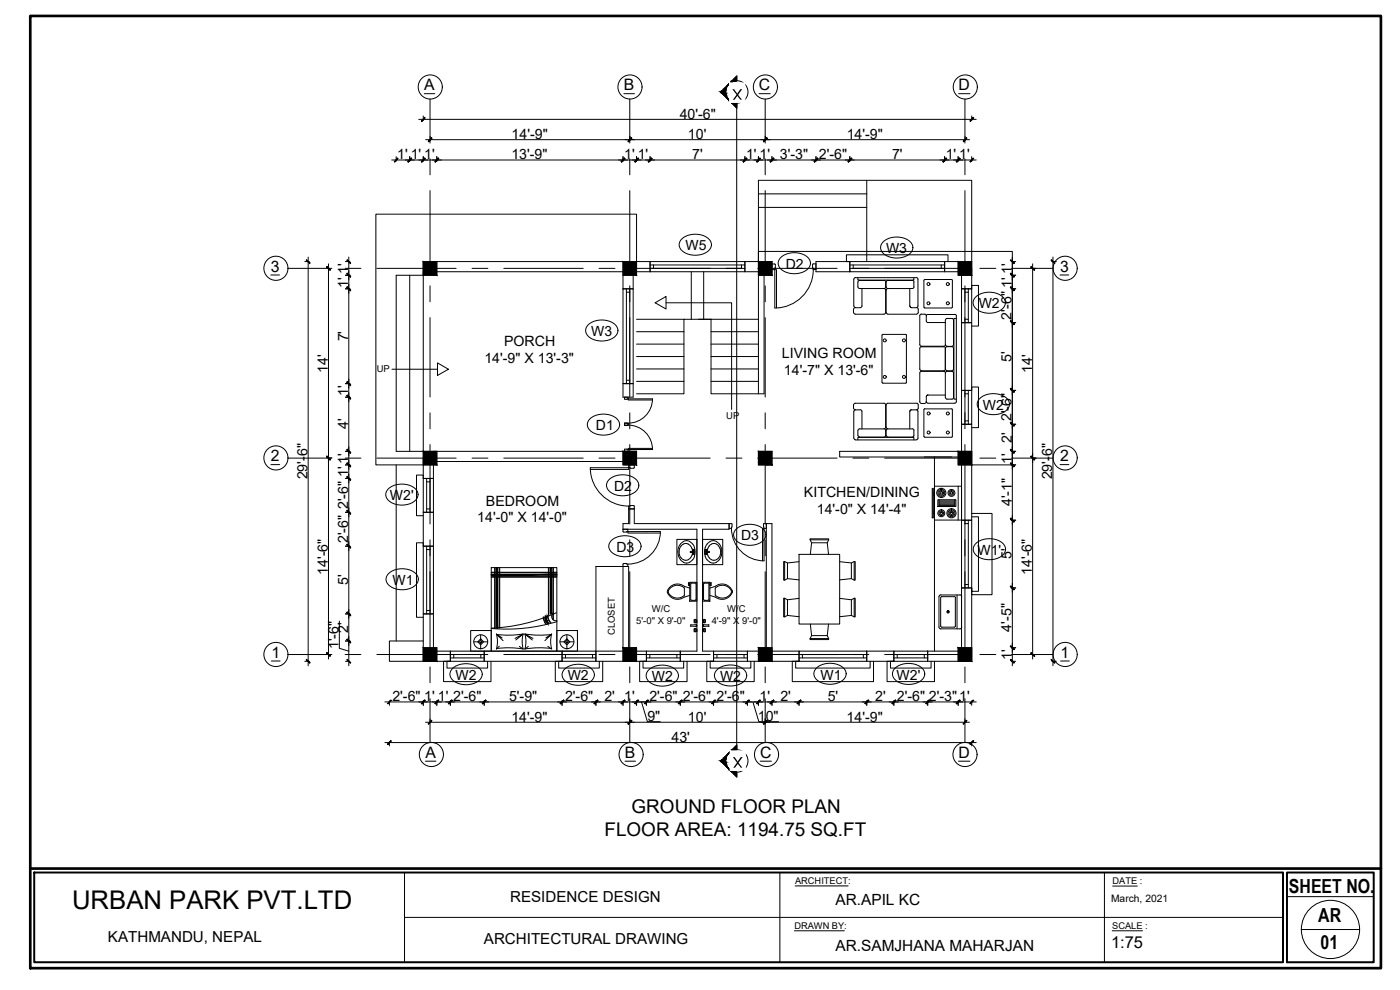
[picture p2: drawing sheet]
<svg xmlns="http://www.w3.org/2000/svg" width="420mm" height="297mm" viewBox="0 0 420 297" stroke-linecap="round" stroke-linejoin="round" font-family="sans-serif">
<!-- layer: window -->
<g fill="none" stroke="#000" stroke-width=".3">
<path d="M191 78.5v-14.2h-78.2v75.2h14.2M195.1 78.5h28.4v3h-28.4zM195.1 79.5h28.4M196.1 79.5v1M222.5 79.5v1M227.6 78.5v-3.1h76.2v64.1h-12.2M255 78.5h28.5v3h-28.5zM255 78.5h-1v-2h30.5v2M255 79.5h28.5M256.1 79.5v1M282.5 79.5v1M187 86.7h3v28.4h-3z"/>
<path d="M188 87.7h1M188 86.7v28.4M189 86.7v28.4M195.1 80.5h28.4M255 80.5h28.5M288.6 86.7h3v10.1h-3zM289.6 87.7h1M289.6 86.7v10.1M289.6 95.8h1M290.6 86.7v10.1M291.6 86.7v-1.1h2.1v12.2h-2.1M188 114.1h1"/>
<path d="M288.6 117.1h3v10.2h-3zM289.6 117.1v10.2M289.6 118.2h1M290.6 117.1v10.2M291.6 117.1v-1h2.1v12.2h-2.1M118.9 139.5v52.8M289.6 126.3h1M127 143.6v-1.1h-2v12.2h2M127 143.6h3.1v10.1h-3.1zM128 143.6v10.1M128 144.6h1.1M128 152.7h1.1"/>
<path d="M129.1 143.6v10.1M288.6 156.1h3v20.3h-3zM289.6 156.1v20.3M289.6 157.1h1M290.6 156.1v20.3M291.6 154.1h6.1v24.3h-6.1v-2v1h2.1v-22.3h-2.1M127 163.9h3.1v20.3h-3.1zM127 163.9v-1h-2v22.3h2M128 164.9h1.1M128 163.9v20.3M129.1 163.9v20.3M289.6 175.4h1"/>
<path d="M128 183.2h1.1M135.2 195.4h10.1v3h-10.1zM135.2 198.4h-1.1v2h12.2v-2M135.2 198.4h-2.1v6.1h14.2v-6.1M135.2 197.4h10.1M135.2 196.4h10.1M136.2 196.4v1M144.3 196.4v1M168.7 195.4h10.1v3h-10.1zM168.7 198.4h-1v2h12.2v-2M168.7 198.4h-2v6.1h14.2v-6.1M168.7 197.4h10.1"/>
<path d="M168.7 196.4h10.1M169.7 196.4v1M177.8 196.4v1M194 195.4h10.2v3h-10.2zM194 198.4h-1v2h12.2v-2M194 198.4h-2v6.1h14.2v-6.1M194 197.4h10.2M194 196.4h10.2M195 196.4v1M203.1 196.4v1M214.2 195.4h10.1v3h-10.1zM214.2 198.4h-1.1v2h12.2v-2"/>
<path d="M214.2 198.4h-2.1v6.1h14.2v-6.1M214.2 197.4h10.1M214.2 196.4h10.1M215.2 196.4v1M223.3 196.4v1M239.8 195.4h20.3v3h-20.3zM239.8 197.4h20.3M239.8 196.4h20.3M240.8 196.4v1M259.1 196.4v1M261.1 198.4v2h-22.3v-2h1h-2v6.1h24.4v-6.1M268.3 195.4h10.1v3h-10.1z"/>
<path d="M268.3 197.4h10.1M268.3 196.4h10.1M269.3 196.4v1M277.4 196.4v1M279.4 198.4v2h-12.2v-2h1.1h-2.1v6.1h14.2v-6.1"/>
</g>
<!-- layer: FUR -->
<g fill="none" stroke="#000" stroke-width=".3">
<path d="M256.1 92.8v1M256.2 93.7l.5 .5M256.2 83.8v8M256.3 91.8l.5 .5M256.3 83.8l.5-.5h18.2h.3l.2 .5M256.7 94.3h8.6M256.7 92.3l-.5 .5M256.7 92.3h1.5M257.5 83.3v.7h16.8v-.7M257.5 84.6v1.5M257.5 86.1l.5 .5M258 86.6h7.3l.5 .5"/>
<path d="M258 84.2h7.3M258 84.1l-.5 .5M258.7 86.6v5.2l-.5 .5M265.4 84.1l.4 .5v1.5M265.8 87.1v6.7M265.8 93.7l-.5 .5M265.8 86.1l-.4 .5M265.9 84.6v1.5M265.9 87.1v6.7M266 86.1l.5 .5M266 93.7l.5 .5M266.4 94.3h8.7"/>
<path d="M266.4 86.6h7.4M266.4 84.2h7.4M266.5 84.1l-.5 .5M266.5 86.6l-.5 .5M273 86.6v5.2M273.5 92.3l-.4-.5 .5 .5M273.5 92.3h1.5M273.8 84.1l.5 .5M274.3 84.6v1.5M274.3 86.1l-.5 .5M275.1 92.3l.4 .2 .1 1.3M275.5 83.8v8l-.5 .5"/>
<path d="M275.6 93.7l-.5 .5M276 94.7v8.7l.5 .5M276.5 94.3h1M276.5 94.2l-.5 .5M277.5 94.2l.5 .5M277.5 92.4h8.1M277.5 92.4l-.2-.2v-8.1l.2-.2h8.3v8.3l-.2 .2M278 96.3l.5 .5M278.5 96.8h5.2M278.5 94.4h8M278.5 94.3l-.5 .5v1.5M283.7 96.1v7.3"/>
<path d="M285.7 95.5h-1.5l-.5 .5M285.7 95.5l.5 .6v7.3l-.5 .5M286.6 94.3l.4 .5M287 95.5h-.7v24.3h.7M287 94.8v25.7M264.7 100.6v14.1M264.7 114.7l.3 .2M265 100.3h6.8l.3 .3M265 100.3l-.3 .3M272 100.6v14.3l-7 .1M276.5 111.4h6.8l.4 .5 .5-.5h1.5M276.5 103.9h6.8l.4-.5 .3 .4 1.7 .1"/>
<path d="M276.5 111.3h6.7M276.5 104.1h6.7M276.5 104l-.5 .5v6.2l.5 .5M276.5 111.4l-.5 .5v8.6l.5 .5M278 119v1.5l.5 .4M278 118.9l.5-.4-.5 .5M278.5 118.5h5.2M283.3 111.2l.4-.5 .5 .5M283.7 104.5v6.2M283.7 111.9v7.4M283.7 119.3l.5 .5h1.5M284.2 111.3h1.5"/>
<path d="M285.7 104h-1.5l-.5 .5-.4-.5M285.7 104l.5 .5v6.2l-.5 .5M285.7 111.4l.5 .5v7.4l-.5 .5M256.1 121.5v1M256.2 122.4l.5 .5M256.2 121.5l.5-.5h8.6l.5 .5v6.7l-.2 .4-7.6 .1M256.2 123.4v8.1M256.3 123.4l.4-.4 1.5-.1 .4 .3 .1 5.5M256.3 131.5l.5 .5h18.2l.5-.5M257.5 132v-.8h16.8v.8M257.5 129.2v1.4M257.5 130.6l.5 .5"/>
<path d="M258 131.1h7.3M258 128.7l-.5 .4M265.4 128.7l.4 .4v1.8l-.4 .2M265.9 121.5v6.7M265.9 129.2v1.4M266 130.6l.5 .5M266 121.5l.4-.5h8.7l.5 .5-.1 1.2-.4 .2M266 128.2l.5 .5M266.4 128.7h7.4M266.4 131.1h7.4M266.5 128.7l-.5 .4M273 123.4v5.3"/>
<path d="M273.5 122.9l-.4 .5 .2-.4 1.7-.1 .5 .5v8.1M273.8 128.7l.5 .4M274.3 129.2v1.4M274.3 130.6l-.5 .5M276.5 121.1h1M277.3 131v-8.1l.2-.3 8.3 .1v8.3M277.3 131l.2 .2h8.1l.2-.2M277.4 137.1h8.1M278 120.5l-.5 .5M278.5 121h8M280.4 137.1v58.3M287 120.5l-.4 .4"/>
<path d="M279.8 146.6h.3v8.8h-.3zM280.1 148.6h.3M280.1 147.9h.3M280.1 153.3h.3M280.1 154h.3M280.4 145.9h8.2v10.1h-8.2zM281.5 149.9h5.4v2.1h-5.4zM281.8 149.9v2.1M281.8 150.3h4.7M281.8 150.6h4.7M281.8 151h4.7M281.8 151.3h4.7"/>
<path d="M281.8 151.6h4.7M286.5 149.9v2.1M287.6 145.9v10.1M147.4 170.3h19.7v25.1h-19.7zM147.4 173.2h19.7M147.4 173h19.7M147.4 171.8h19.7M147.4 172.4h19.7M147.4 171.7h19.7M148.4 170.3v18.2M148.6 170.3v18.2M149.2 170.3v18.2"/>
<path d="M149.8 170.3v18.1M150 170.3v18.1M164.6 170.3v14.1M164.7 170.3v14.1M165.3 170.3v13.9M165.9 170.3v15.6M166.1 170.3v15.8M187 170h-8.2v25.4M235.5 168.5v5.6M235.5 179.5v5.6M236.3 168.9v4.7M236.3 180v4.7"/>
<path d="M239.8 168.5l-3.5 .4-1.1-.4v5.6l1.1-.5 3.5 .4M239.8 166.3h12.2v20.9h-12.2zM239.8 179.5l-3.5 .5-1.1-.5v5.6l1.1-.4 3.5 .3M243.1 162h5.6M243.2 166.3l.4-3.4-.5-1.2h5.6l-.4 1.2 .4 3.4M243.6 162.9h4.7M252 168.5l3.5 .4 1.2-.4v5.6l-1.2-.5-3.5 .4M252 179.5l3.5 .5 1.2-.5v5.6l-1.2-.4-3.5 .3M255.5 168.9v4.7M255.5 180v4.7M256.4 168.5v5.6M256.4 179.5v5.6"/>
<path d="M282.3 179.4l.1 8.6 .2 .2h3.8l.4-.4M282.3 179.3l.2-.3h3.9l.4 .3M286.7 179.4v8.4M287.2 178.5v10.2M288.1 178.5h-5.8l-.4 .2-.1 9.5 .5 .5h5.8M288.1 178.5l.5 .5M288.6 179v9.2M141.3 189.2h6.1v6.2h-6.1zM142.2 192.6h1.8M143.4 192.6l.9-.9 .8 .9-.8 .9zM144.3 190.5v1.8M144.3 192.9v1.8"/>
<path d="M144.6 192.6h1.7M149 190.2l.3 1.9-.3 2.6M149 190.4a27.4 27.4 0 0 0 8-.2l-.3 1.9 .3 2.6a27.5 27.5 0 0 0-8-.1M149.8 193.9l-.8 .8M150.7 191.4l-1.7-1.2 2 2M154.5 191.6l2.5-1.4-2.2 1.8M155.9 193.9l1.1 .8M158.6 193.9l-1.1 .8M160 191.6l-2.5-1.4 2.3 1.8M163 185.1l.2 .9 .6 1.2M163.1 185.1l.2 .9 .6 1.2M163.7 184.8l.2 1 .6 1.2"/>
<path d="M163.8 191.4l1.8-1.2-2.1 2M164.3 184.6l.3 1.5 .6 .8M164.4 193.9l1.1 .8M164.5 184.5l.2 1.5 .7 .8M165.6 190.4a27.7 27.7 0 0 1-8.1-.2l.3 1.9-.3 2.6a27.9 27.9 0 0 1 8.1-.1M165.6 190.2l-.3 1.9 .3 2.6M166.1 183.9a1.33 1.33 0 0 0-.4 1.6 1.33 1.33 0 0 0 1.4 .7M166.9 183.9a52 52 0 0 1-19.5 4.6M167.1 189.2h6.2v6.2h-6.2zM167.1 186.5a52 52 0 0 1-19.7 2.1M168 192.6h1.8M169.2 192.6l.9-.9 .9 .9-.9 .9z"/>
<path d="M170.1 190.5v1.8M170.1 192.9v1.8M170.4 192.6h1.8M243.1 191.6h5.6M243.2 187.2l.4 3.5-.5 1.2h5.6l-.4-1.2 .4-3.5M243.6 190.7h4.7M288.6 188.2l-.5 .5"/>
<circle cx="278.6" cy="91" r=".44"/>
<circle cx="278.6" cy="85.2" r=".44"/>
<circle cx="284.4" cy="91" r=".44"/>
<circle cx="284.4" cy="85.2" r=".44"/>
<circle cx="265.5" cy="102.1" r=".44"/>
<circle cx="265.5" cy="113.1" r=".44"/>
<circle cx="271.3" cy="102.1" r=".44"/>
<circle cx="271.3" cy="113.1" r=".44"/>
<circle cx="278.7" cy="124.1" r=".44"/>
<circle cx="278.7" cy="129.8" r=".44"/>
<circle cx="284.4" cy="124.1" r=".44"/>
<circle cx="284.4" cy="129.8" r=".44"/>
<circle cx="282.5" cy="147.9" r="1.38"/>
<circle cx="282.5" cy="154" r="1.04"/>
<circle cx="282.5" cy="147.9" r="1.04"/>
<circle cx="282.5" cy="147.9" r=".7"/>
<circle cx="282.5" cy="154" r=".7"/>
<circle cx="282.5" cy="147.9" r=".36"/>
<circle cx="282.5" cy="154" r=".36"/>
<circle cx="285.5" cy="154" r="1.38"/>
<circle cx="285.5" cy="154" r="1.04"/>
<circle cx="285.5" cy="147.9" r="1.04"/>
<circle cx="285.5" cy="147.9" r=".7"/>
<circle cx="285.5" cy="154" r=".7"/>
<circle cx="285.5" cy="147.9" r=".36"/>
<circle cx="285.5" cy="154" r=".36"/>
<circle cx="144.3" cy="192.6" r="2.1"/>
<circle cx="144.3" cy="192.6" r=".32"/>
<circle cx="170.1" cy="192.6" r="2.1"/>
<circle cx="170.1" cy="192.6" r=".32"/>
<circle cx="284.5" cy="183.6" r=".19"/>
<circle cx="284.5" cy="183.6" r=".36"/>
</g>
<g fill="#000" stroke="#000" stroke-width=".3">
<path d="M147.4 172.3v.3l19.7-.3zM147.4 172.6l19.7-.3v.3z"/>
<path d="M149 170.3v18.2h.3zM149 170.3h.3v18.2z"/>
<path d="M163.6 184.9h.3l-.3 .8zM163.9 184.9l-.3 .8 .3-.1zM163.6 185.7l.3-.1v.9zM163.9 185.6v.9l.3-.2zM163.9 186.5l.3-.2 .2 .9zM164.2 186.3l.2 .9 .2-.3z"/>
<path d="M165.2 170.3v13.9h.3zM165.2 170.3h.3v13.9z"/>
</g>
<!-- layer: walls -->
<g fill="none" stroke="#000" stroke-width=".3">
<path d="M231.7 78.5h-8.2v3h8.2M244.9 78.5h10.1v3h-10.1zM288.6 78.5h-5.1v3h5.1v5.2h3v-6.2M130.1 81.5v1.1M131.1 81.5h64v-3h-68.1v4.1M187 82.6v4.1h3v-4.1M227.6 82.6v35.6h1.7v-35.6M288.6 96.8h3v20.3h-3zM187 115.1h3v4.1h-3zM127 137.5v6.1h3.1v-6.1M130.1 135.4h60.9M130.1 138.5h60.9"/>
<path d="M230 139.5h.1M230 139.5h1.7M287.6 135.4h-35.6v1.7h35.6M288.6 127.3h3v28.8h-3zM127 153.7h3.1v10.2h-3.1zM188.7 152.7h1.7v4.4h28.4v1.7h-8v36.6h3.4v3h-10v-3h5v-36.6h-22.2v-1.7h1.7zM130.1 195.4v-11.2h-3.1v14.2M131.1 195.4h4.1v3h-5.1M145.3 195.4h23.4v3h-23.4zM178.8 195.4h15.2v3h-15.2zM187 194.4v-24.4h1.7v24.4M227.6 195.4h-3.3v3h15.5v-3h-8.1"/>
<path d="M230 194.4v-37.3h1.7v41.3M260.1 195.4h8.2v3h-8.2zM287.6 195.4h-9.2v3h10.2M288.6 195.4v-19h3v22"/>
</g>
<!-- layer: Attic Furniture+Man -->
<g fill="none" stroke="#000" stroke-width=".3">
<path d="M123 82.6v52.8M127 81.5v53.9h-8.1v-52.8h8.1M191 95.8h14.3M191 99.5h14.3M207.5 81.5v14.3M209.7 95.8h17.9M211.2 81.5v14.3M213.4 99.5h14.2M191 118.2h14.3v-22.4h8.1v22.4h14.2M191 103.3h14.3M191 107h14.3M191 110.7h14.3"/>
<path d="M191 114.4h14.3M213.4 103.3h14.2M213.4 107h14.2M213.4 110.7h14.2M213.4 114.4h14.2"/>
</g>
<!-- layer: furniture -->
<g fill="none" stroke="#000" stroke-width=".3">
<path d="M231.7 79.2l1 .2-.2 1.5h-.8zM243.9 79.3l1-.1v1.7h-.9zM232.5 80.9h.5v11.5M244.1 80.9a11.5 11.5 0 0 1-11.6 11.5v-11.5M187.4 119.2h1.1v.5l-1 .1zM188.5 119.7h7.3a7.3 7.3 0 0 1-7.3 7.3M188.5 119.7v.3h7.3M187.4 127.6h1.1M187.4 127h1.1M187.4 127v.6M187.5 134.7l1 .2v.5h-1.1zM188.5 127v.6"/>
<path d="M188.5 134.9h7.3M188.5 127.6a7.3 7.3 0 0 1 7.3 7.3M188.7 139.5h1.7v.8l-.2 .2-1.5-.2zM195.8 134.5h-7.3v.4M187 158.8h1.4v.7l-1.3 .1zM188.4 159.5v.4h9.7M188.7 140.3h-11.5a11.5 11.5 0 0 0 11.5 11.5M188.7 151.8l1.5-.1 .2 1h-1.7zM188.7 140.3v.5h-11.5M198.1 159.5h-9.7M198.2 159.5a9.8 9.8 0 0 1-9.8 9.7M218.8 157.1l.9 .1-.2 1.3h-.7z"/>
<path d="M219.5 158.5a9.8 9.8 0 0 0 9.8 9.8v-9.8M229.1 157.2l.9-.1v1.4h-.7zM229.3 158.5h-.5v9.8M187.1 169.1l1.3 .1v.8h-1.4z"/>
</g>
<!-- layer: FIXTURES -->
<g fill="none" stroke="#000" stroke-width=".3">
<path d="M200.3 177.2a3.1 3.1 0 0 0 5.1 1.9M203.1 161.8h6.1v7.6h-6.1zM203.6 164.3a3.7 3.7 0 0 0 1.5 4.4M204 164.6a1.95 1.95 0 0 1 2.1-1.5 1.95 1.95 0 0 1 1.7 2v.3M204 164.6a2.3 2.3 0 0 0 .2 2.5 2.3 2.3 0 0 0 2.4 .8 2.65 2.65 0 0 0 1.2-2.1M205.1 162.5a2.9 2.9 0 0 0-1.5 1.8M205.1 162.5a2.01 2.01 0 0 1 1.9 0M205.1 168.7a2.01 2.01 0 0 0 1.9 0M205.4 176.4v2.2M205.4 176.4a2.88 2.88 0 0 0-4.8 1.3 3 3 0 0 0 4.8 .9M207 174.7h2.2v5.7h-2.2zM207 176.4l-1.6-.5a3.3 3.3 0 0 0-5.1 1.4"/>
<path d="M207 175.4l-.1-.6h-.3v.8h.4M207 178.6l-1.6 .6M207 162.5l1.1 1 .3 .8M207.2 165.4h1v.4h-1zM207.9 167.9l-.9 .8M207.9 165.4v-.6h.5v1.6h-.5v-.6M208.4 164.3l.2 1.3a3.5 3.5 0 0 1-.7 2.4M210.8 174.7h2.2v5.7h-2.2zM210.8 161.8h6.1v7.6h-6.1zM211.6 164.3l-.1 2 .7 1.7M211.9 165.4h1v.4h-1zM212.1 165.4v-.6h-.4v1.6h.4v-.6"/>
<path d="M212.2 163.2l-.6 1.1M212.2 167.9l.9 .8M212.5 175l-1.3 .1-.1 4.7 .3 .3M212.5 175l.3 .2v4.7l-.3 .2M213 176.4l1.7-.5a3.3 3.3 0 0 1 5.1 1.4M213 175.4l.2-.6h.2v.8h-.4M213 178.6l1.7 .6M213.1 162.5l-.9 .7M213.1 162.5a2.01 2.01 0 0 1 1.9 0M213.1 168.7a2.01 2.01 0 0 0 1.9 0M214.7 178.6a2.88 2.88 0 0 0 4.8-1.2 3 3 0 0 0-4.8-1v2.2M215 162.5a2.9 2.9 0 0 1 1.4 1.8"/>
<path d="M215.7 163.8a2.47 2.47 0 0 1 .5 2.8 2.47 2.47 0 0 1-2.5 1.4 2.56 2.56 0 0 1-1.4-2.2M215.7 163.8a1.97 1.97 0 0 0-2.3-.5 1.97 1.97 0 0 0-1.1 2.1M216.4 164.3a3.6 3.6 0 0 1-1.4 4.4M219.8 177.2a3.1 3.1 0 0 1-5.1 1.9M207.5 180.1h1.1M207.6 180.1l-.3-.3v-4.7l1.3-.1 .3 .2v4.6l-.3 .3M208.5 188.7h-.2v.7h.2M208.5 186h-.2v.7h.2M208.8 188.7v-.1h-.3v1h.3v-.2M208.8 186h.4v.7h-.4zM208.8 188.7h.4v.7h-.4zM208.8 186l.1-.2h-.4v1.1h.3v-.2"/>
<path d="M209 187.6l.2 .2zM209 187.4v.6M209 187.4l-1.7 .1v.4l1.7 .1M210.8 186h.4v.7h-.4zM210.8 187.6l.2 .2zM210.8 188.7h.4v.7h-.4zM211.2 188.7v-.1h.3l.1 1-.4-.2M211.2 186v-.2h.3v1.1h-.3v-.2M211.4 180.1h1.1M211.5 188.7h.2v.7h-.2M211.5 186h.2v.7h-.2M212.7 187.5v.5"/>
<path d="M212.8 187.4h-1.8l.1 .6 1.7-.1"/>
<circle cx="208.2" cy="166.1" r=".15"/>
<circle cx="208.2" cy="165.1" r=".15"/>
<circle cx="211.9" cy="166.1" r=".15"/>
<circle cx="211.9" cy="165.1" r=".15"/>
</g>
<!-- layer: hatc h -->
<g fill="#000" stroke="#000" stroke-width=".3">
<path d="M127 78.5v4.1h4.1zM127 78.5h4.1v4.1z"/>
<path d="M187 78.5v4.1h4zM187 78.5h4v4.1z"/>
<path d="M227.6 78.5v4.1h4.1zM227.6 78.5h4.1v4.1z"/>
<path d="M287.6 78.5v4.1h4zM287.6 78.5h4v4.1z"/>
<path d="M127 135.4v4.1h4.1zM127 135.4h4.1v4.1z"/>
<path d="M187 135.4v4.1h4zM187 135.4h4v4.1z"/>
<path d="M227.6 135.4v4.1h4.1zM227.6 135.4h4.1v4.1z"/>
<path d="M287.6 135.4v4.1h4zM287.6 135.4h4v4.1z"/>
<path d="M127 194.4v4h4.1zM127 194.4h4.1v4z"/>
<path d="M187 194.4v4h4zM187 194.4h4v4z"/>
<path d="M227.6 194.4v4h4.1zM227.6 194.4h4.1v4z"/>
<path d="M287.6 194.4v4h4zM287.6 194.4h4v4z"/>
</g>
<!-- layer: wall -->
<g fill="none" stroke="#000" stroke-width=".3">
<path d="M127 78.5h4.1v4.1h-4.1zM127 78.5l4.1 4.1M187 78.5h4v4.1h-4zM187 78.5l4 4.1M227.6 78.5h4.1v4.1h-4.1zM227.6 78.5l4.1 4.1M287.6 78.5h4v4.1h-4zM287.6 78.5l4 4.1M127 135.4h4.1v4.1h-4.1zM127 135.4l4.1 4.1M187 135.4h4v4.1h-4zM187 135.4l4 4.1"/>
<path d="M227.6 135.4h4.1v4.1h-4.1zM227.6 135.4l4.1 4.1M287.6 135.4h4v4.1h-4zM287.6 135.4l4 4.1M127 194.4h4.1v4h-4.1zM127 194.4l4.1 4M187 194.4h4v4h-4zM187 194.4l4 4M227.6 194.4h4.1v4h-4.1zM227.6 194.4l4.1 4M287.6 194.4h4v4h-4zM287.6 194.4l4 4"/>
</g>
<!-- layer: DIM 25 -->
<g fill="none" stroke="#000" stroke-width=".3">
<path d="M125.7 35.8h167.3M127 34.8v1.4M291.6 34.8v1.4M117.5 48h175.5M118.9 47v1.3M123 47v1.3M127 47v1.3M127.7 41.9h163.3M129.1 40.9v1M131.1 47v1.3M187 47v1.3M189 40.9v1"/>
<path d="M191 47v1.3M195.1 47v1.3M223.5 47v1.3M227.6 47v1.3M227.6 58.2h32.5M229.7 40.9v1M231.7 47v1.3M244.9 47v1.3M255 47v1.3M260.1 54.1v24.4M283.5 47v1.3M287.6 47v1.3"/>
<path d="M289.6 40.9v1M291.6 47v1.3M91.5 78.5h1.3M92.5 77.1v122.7M98.6 79.2v118.5M103.7 78.5h1.3M104.7 77.1v122.7M227.6 78.5v-24.4h64v24.4M227.6 62.2h32.5M303.5 78.5h1.3M303.8 77.1v122.7M309.9 79.2v118.5"/>
<path d="M315.7 78.5h1.3M316 77.1v122.7M98.6 80.5h1M103.7 82.6h1.3M103.7 86.7h1.3M196.6 90.8l3.3-1.9v3.8zM199.9 90.8h19.7v32.1M303.5 82.6h1.3M303.5 86.7h1.3M303.5 96.8h1.3M309.9 80.5h1M103.7 115.1h1.3"/>
<path d="M103.7 119.2h1.3M117.6 110.8h13.7M131.3 108.9l3.3 1.9-3.3 1.8zM303.5 117.1h1.3M98.6 137.4h1M103.7 135.4h1.3M103.7 139.5h1.3M303.5 135.4h1.3M303.5 139.5h1.3M303.5 127.3h1.3M309.9 137.5h1M103.7 143.6h1.3"/>
<path d="M103.7 153.7h1.3M303.5 156.1h1.3M103.7 163.9h1.3M303.5 176.4h1.3M91.5 198.4h1.3M98.6 196.4h1M101.8 186.4v8.1l2.9 .9M103.7 184.2h1.3M103.7 192.3h1.3M103.7 198.4h1.3M127 192.3h-10.1v6.1h10.1M303.5 198.4h1.3"/>
<path d="M303.5 194.4h1.3M309.9 196.4h1M315.7 198.4h1.3M115.5 210.6h177.5M116.9 210.3v1.3M127 210.3v1.3M127.7 216.7h163.2M129.1 215.7v1M131.1 210.3v1.3M135.2 210.3v1.3M145.3 210.3v1.3M168.7 210.3v1.3"/>
<path d="M178.8 210.3v1.3M187 210.3v1.3M189 215.7v1M191 210.3v1.3M192.5 210.6l1.8 5.9h3.8M194 210.3v1.3M204.2 210.3v1.3M214.2 210.3v1.3M224.3 210.3v1.3M226 210.6l1.7 5.9h6M227.6 210.3v1.3M229.6 215.7v1.3"/>
<path d="M231.7 210.3v1.3M239.8 210.3v1.3M260.1 210.3v1.3M268.3 210.3v1.3M278.4 210.3v1.3M287.6 210.3v1.3M289.6 215.7v1M291.6 210.3v1.3M115.5 222.8h177.5M116.9 222.5v1.3M291.6 222.5v1.3"/>
</g>
<!-- layer: 0 -->
<g fill="#000" stroke="#000" stroke-width=".3">
<path d="M127.5 35.3l-.9 1.1zM126.5 36.3l1-1-.9 1.1z"/>
<path d="M291.1 36.3l.1 .1 .9-1.1zM292.1 35.3l.1 .1-1 1z"/>
<path d="M119.4 47.5l-1 1.1zM118.3 48.5l1.1-1-1 1.1z"/>
<path d="M122.4 48.5l.1 .1 .9-1.1zM123.4 47.5l-.9 1.1z"/>
<path d="M123.4 47.5l-.9 1.1zM122.4 48.5l1-1-.9 1.1z"/>
<path d="M126.5 48.5l.1 .1 .9-1.1zM127.5 47.5l-.9 1.1z"/>
<path d="M127.5 47.5l-.9 1.1zM127.5 47.5l-.9 1.1z"/>
<path d="M129.6 41.4l-1 1.1zM129.6 41.4l-1 1.1z"/>
<path d="M130.5 48.5l.1 .1 1-1.1zM131.6 47.5l-1 1.1z"/>
<path d="M131.6 47.5l-1 1.1zM131.6 47.5l-1 1.1z"/>
<path d="M186.4 48.5l.1 .1 .9-1.1zM187.4 47.5l.2 .1-1.1 1z"/>
<path d="M187.4 47.5l-.9 1.1 1.1-1zM187.4 47.5l-.9 1.1-.1-.1z"/>
<path d="M189.5 41.4l-.9 1.1zM189.5 41.4l-.9 1.1z"/>
<path d="M189.5 41.4l-.9 1.1zM189.5 41.4l-.9 1.1z"/>
<path d="M190.5 48.5l.1 .1 .9-1.1zM191.5 47.5l.1 .1-1 1z"/>
<path d="M191.5 47.5l-.9 1.1 1-1zM190.5 48.5l1-1-.9 1.1z"/>
<path d="M194.5 48.5l.2 .1 .9-1.1zM195.6 47.5l.1 .1-1 1z"/>
<path d="M195.6 47.5l-.9 1.1 1-1zM195.6 47.5l-.9 1.1-.2-.1z"/>
<path d="M223 48.5l.1 .1 .9-1.1zM224 47.5l.1 .1-1 1z"/>
<path d="M224 47.5l-.9 1.1 1-1zM224 47.5l-.9 1.1-.1-.1z"/>
<path d="M227.1 48.5l.1 .1 .9-1.1zM228.1 47.5l.1 .1-1 1z"/>
<path d="M228.1 47.5l-.9 1.1 1-1zM228.1 47.5l-.9 1.1-.1-.1z"/>
<path d="M229.1 42.4l.1 .1 1-1.1zM230.2 41.4l-1 1.1z"/>
<path d="M230.2 41.4l-1 1.1zM230.2 41.4l-1 1.1z"/>
<path d="M231.1 48.5l.2 .1 .8-1.1zM232.1 47.5l.2 .1-1 1z"/>
<path d="M232.1 47.5l-.8 1.1 1-1zM232.1 47.5l-.8 1.1-.2-.1z"/>
<path d="M244.3 48.5l.2 .1 .8-1.1zM245.3 47.5l.2 .1-1 1z"/>
<path d="M245.3 47.5l-.8 1.1 1-1zM244.3 48.5l1-1-.8 1.1z"/>
<path d="M254.5 48.5l.1 .1 .9-1.1zM255.5 47.5l.1 .1-1 1z"/>
<path d="M255.5 47.5l-.9 1.1 1-1zM254.5 48.5l1-1-.9 1.1z"/>
<path d="M282.9 48.5l.2 .1 .9-1.1zM284 47.5l.1 .1-1 1z"/>
<path d="M284 47.5l-.9 1.1 1-1zM284 47.5l-.9 1.1-.2-.1z"/>
<path d="M287 48.5l.1 .1 .9-1.1zM288 47.5l.1 .1-1 1z"/>
<path d="M288 47.5l-.9 1.1 1-1zM288 47.5l-.9 1.1-.1-.1z"/>
<path d="M290.1 41.4l-.9 1.1zM290.1 41.4l-.9 1.1z"/>
<path d="M291.1 48.5l.1 .1 .9-1.1zM292.1 47.5l.1 .1-1 1z"/>
<path d="M91.9 78.1l1 1zM92 77.9l1 1.1z"/>
<path d="M104.1 78.1l1 1zM104.2 77.9l1 1.1z"/>
<path d="M303.3 78.1l1 1 .1-.1zM303.3 78.1l.1-.2 1 1.1z"/>
<path d="M315.5 78.1l1 1 .1-.1zM315.5 78.1l.1-.2 1 1.1z"/>
<path d="M98 80.1l1 1zM98.1 80l1 1z"/>
<path d="M104.2 82l1 1zM104.1 82.1l1 1z"/>
<path d="M104.2 86.1l1 1zM104.1 86.2l1 1z"/>
<path d="M104.1 82.1l1 1zM104.2 82l1 1z"/>
<path d="M104.1 86.2l1 1zM104.2 86.1l1 1z"/>
<path d="M303.4 96.2l-.1 .2 1.1 .8zM303.3 96.4l1.1 .8-.1 .2z"/>
<path d="M303.4 86.1l-.1 .1 1.1 .9zM303.3 86.2l1.1 .9-.1 .1z"/>
<path d="M303.4 82l-.1 .1 1.1 .9zM303.3 82.1l1.1 .9-.1 .1z"/>
<path d="M303.3 96.4l1 1 .1-.2zM303.3 96.4l.1-.2 1 1z"/>
<path d="M303.3 86.2l1 1 .1-.1zM303.3 86.2l.1-.1 1 1z"/>
<path d="M303.3 82.1l1 1 .1-.1zM303.4 82l1 1-1.1-.9z"/>
<path d="M309.4 80.1l1 1 .1-.1zM309.4 80.1l.1-.1 1 1z"/>
<path d="M104.2 114.5l1 1zM104.1 114.6l1 1.1z"/>
<path d="M104.2 118.6l1 1zM104.1 118.7l1 1z"/>
<path d="M104.1 114.6l1 1.1zM104.2 114.5l1 1z"/>
<path d="M104.1 118.7l1 1zM104.2 118.6l1 1z"/>
<path d="M303.4 116.5l-.1 .2 1.1 .9zM303.3 116.7l1.1 .9-.1 .1z"/>
<path d="M303.3 116.7l1 1 .1-.1zM303.3 116.7l.1-.2 1 1.1z"/>
<path d="M98.1 136.9l1 1zM98 137l1 1z"/>
<path d="M98 137l1 1zM98.1 136.9l1 1z"/>
<path d="M104.2 134.8l1 1zM104.1 135l1 1z"/>
<path d="M104.2 138.9l1 1zM104.1 139l1 1z"/>
<path d="M104.1 135l1 1zM104.2 134.8l1 1z"/>
<path d="M303.4 138.9l-.1 .1 1.1 .9zM303.3 139l1.1 .9-.1 .1z"/>
<path d="M303.4 134.8l-.1 .2 1.1 .8zM303.3 135l1.1 .8-.1 .2z"/>
<path d="M303.4 126.7l-.1 .1 1.1 .9zM303.3 126.8l1.1 .9-.1 .1z"/>
<path d="M303.3 135l1 1 .1-.2zM303.3 135l.1-.2 1 1z"/>
<path d="M303.3 126.8l1 1 .1-.1zM303.3 126.8l.1-.1 1 1z"/>
<path d="M309.5 136.9l-.1 .1 1.1 .9zM309.4 137l1.1 .9-.1 .1z"/>
<path d="M309.4 137l1 1 .1-.1zM309.5 136.9l1 1-1.1-.9z"/>
<path d="M104.2 143l1 1zM104.1 143.1l1 1z"/>
<path d="M104.2 153.1l1 1zM104.1 153.2l1 1.1z"/>
<path d="M104.1 139l1 1zM104.2 138.9l1 1z"/>
<path d="M104.1 143.1l1 1zM104.2 143l1 1z"/>
<path d="M104.1 153.2l1 1.1zM104.2 153.1l1 1z"/>
<path d="M303.4 155.5l-.1 .1 1.1 .9zM303.3 155.6l1.1 .9-.1 .1z"/>
<path d="M303.3 155.6l1 1 .1-.1zM303.4 155.5l1 1-1.1-.9z"/>
<path d="M303.3 139l1 1 .1-.1zM303.3 139l.1-.1 1 1z"/>
<path d="M104.2 163.3l1 1zM104.1 163.4l1 1z"/>
<path d="M104.1 163.4l1 1zM104.2 163.3l1 1z"/>
<path d="M303.3 175.9l1.1 1zM303.3 175.9l1.1 1z"/>
<path d="M303.3 175.9l1.1 1zM303.3 175.9l1.1 1z"/>
<path d="M92 197.9l1 1zM91.9 198l1.1 .9z"/>
<path d="M98.1 195.8l1 1zM98 195.9l1 1z"/>
<path d="M104.2 183.6l1 1.1zM104.1 183.7l1.1 1z"/>
<path d="M104.1 191.9l1.1 .9zM104.1 191.9l1.1 .9z"/>
<path d="M104.2 197.9l1 1zM104.1 198l1.1 .9z"/>
<path d="M104.1 183.7l1.1 1zM104.1 183.7l1.1 1z"/>
<path d="M104.1 191.9l1.1 .9zM104.1 191.9l1.1 .9z"/>
<path d="M303.3 198l1.1 .9zM303.3 198l1.1 .9z"/>
<path d="M303.3 193.9l1.1 .9zM303.3 193.9l1.1 .9z"/>
<path d="M303.3 193.9l1.1 .9zM303.3 193.9l1.1 .9z"/>
<path d="M309.4 195.9l1.1 1zM309.4 195.9l1.1 1z"/>
<path d="M315.5 198l1.1 .9zM315.5 198l1.1 .9z"/>
<path d="M117.3 210.1l-.9 1.1zM117.3 210.1l-.9 1.1z"/>
<path d="M126.5 211.1l1-1zM127.5 210.1l-.9 1.1z"/>
<path d="M127.5 210.1l-.9 1.1zM127.5 210.1l-.9 1.1z"/>
<path d="M129.5 216.2l-.9 1.1zM129.5 216.2l-.9 1.1z"/>
<path d="M131.6 210.1l-1 1.1zM131.6 210.1l-1 1.1z"/>
<path d="M131.6 210.1l-1 1.1zM131.6 210.1l-1 1.1z"/>
<path d="M134.6 211.1l1-1zM135.6 210.1l-.9 1.1z"/>
<path d="M135.6 210.1l-.9 1.1zM135.6 210.1l-.9 1.1z"/>
<path d="M144.8 211.1l1-1zM145.8 210.1l-.9 1.1z"/>
<path d="M145.8 210.1l-.9 1.1zM145.8 210.1l-.9 1.1z"/>
<path d="M168.1 211.1l1-1zM169.1 210.1h.2l-1 1.1z"/>
<path d="M169.1 210.1l-.8 1.1 1-1.1zM169.1 210.1l-1 1z"/>
<path d="M178.3 211.1l1-1zM179.3 210.1h.1l-1 1.1z"/>
<path d="M179.3 210.1l-.9 1.1 1-1.1zM179.3 210.1l-1 1z"/>
<path d="M187.4 210.1l-1 1zM187.4 210.1h.2l-1.1 1.1z"/>
<path d="M187.4 210.1l-.9 1.1 1.1-1.1zM187.4 210.1l-1 1z"/>
<path d="M188.5 217.2l1-1zM189.5 216.2h.1l-1 1.1z"/>
<path d="M189.5 216.2l-.9 1.1 1-1.1zM189.5 216.2l-1 1z"/>
<path d="M190.5 211.1l1-1zM191.5 210.1h.1l-1 1.1z"/>
<path d="M191.5 210.1l-.9 1.1 1-1.1zM191.5 210.1l-1 1z"/>
<path d="M194.5 210.1l-1.1 1zM194.5 210.1h.1l-1 1.1z"/>
<path d="M194.5 210.1l-.9 1.1 1-1.1zM194.5 210.1l-1.1 1z"/>
<path d="M204.6 210.1l-1 1zM204.6 210.1h.2l-1.1 1.1z"/>
<path d="M204.6 210.1l-.9 1.1 1.1-1.1zM204.6 210.1l-1 1z"/>
<path d="M213.6 211.1l1-1zM214.6 210.1h.1l-1 1.1z"/>
<path d="M214.6 210.1l-.9 1.1 1-1.1zM214.6 210.1l-1 1z"/>
<path d="M223.8 211.1l1-1zM224.8 210.1h.1l-1 1.1z"/>
<path d="M224.8 210.1l-.9 1.1 1-1.1zM224.8 210.1l-1 1z"/>
<path d="M228.1 210.1l-1 1zM228.1 210.1h.1l-1 1.1z"/>
<path d="M228.1 210.1l-.9 1.1 1-1.1zM228.1 210.1l-1 1z"/>
<path d="M229.1 217.2l1-1zM230.1 216.2h.1l-1 1.1z"/>
<path d="M230.1 216.2l-.9 1.1 1-1.1zM230.1 216.2l-1 1z"/>
<path d="M231.1 211.1l1-1zM232.1 210.1h.2l-1 1.1z"/>
<path d="M232.1 210.1l-.8 1.1 1-1.1zM232.1 210.1l-1 1z"/>
<path d="M239.3 211.1l1-1zM240.3 210.1h.1l-1 1.1z"/>
<path d="M240.3 210.1l-.9 1.1 1-1.1zM240.3 210.1l-1 1z"/>
<path d="M260.6 210.1l-1 1zM260.6 210.1h.1l-1 1.1z"/>
<path d="M260.6 210.1l-.9 1.1 1-1.1zM260.6 210.1l-1 1z"/>
<path d="M268.7 210.1l-1 1zM268.7 210.1h.1l-1 1.1z"/>
<path d="M268.7 210.1l-.9 1.1 1-1.1zM268.7 210.1l-1 1z"/>
<path d="M278.9 210.1l-1 1zM278.9 210.1h.1l-1 1.1z"/>
<path d="M278.9 210.1l-.9 1.1 1-1.1zM278.9 210.1l-1 1z"/>
<path d="M287 211.1l1-1zM288 210.1h.1l-1 1.1z"/>
<path d="M288 210.1l-.9 1.1 1-1.1zM288 210.1l-1 1z"/>
<path d="M289 217.2l1.1-1zM290.1 216.2h.1l-1 1.1z"/>
<path d="M291.1 211.1l1-1zM292.1 210.1h.1l-1 1.1z"/>
<path d="M117.3 222.3l-.9 1.1zM116.3 223.3l1-1z"/>
<path d="M291.1 223.3l1-1zM292.1 222.3h.1l-1 1.1z"/>
</g>
<!-- layer: Text -->
<g fill="none" stroke="#000" stroke-width=".3">
<path d="M127.3 28.1h3.2M187.2 28.1h3.2M227.8 28.1h3.4M287.7 28.1h3.4M204.6 71.7a6.3 6.3 0 0 1 8.5 .5 2.6 2.6 0 0 1-1.7 3.8 6.3 6.3 0 0 1-7.2-1.3 2.24 2.24 0 0 1 .4-3zM234.4 77.2a6.3 6.3 0 0 1 8.5 .5 2.6 2.6 0 0 1-1.8 3.9 6.3 6.3 0 0 1-7.2-1.4 2.24 2.24 0 0 1 .5-3zM265.1 72.5a6.3 6.3 0 0 1 8.5 .5 2.6 2.6 0 0 1-1.8 3.9 6.3 6.3 0 0 1-7.1-1.4 2.24 2.24 0 0 1 .4-3zM81.3 82.5h2.6M176.6 97.4a6.3 6.3 0 0 1 8.5 .5 2.6 2.6 0 0 1-1.8 3.9 6.3 6.3 0 0 1-7.2-1.4 2.24 2.24 0 0 1 .5-3zM292.9 89.1a6.3 6.3 0 0 1 8.5 .5 2.6 2.6 0 0 1-1.8 3.8 6.3 6.3 0 0 1-7.2-1.3 2.24 2.24 0 0 1 .5-3zM318.1 82.5h2.6M294.1 119.5a6.3 6.3 0 0 1 8.5 .5 2.6 2.6 0 0 1-1.8 3.9 6.3 6.3 0 0 1-7.1-1.4 2.24 2.24 0 0 1 .4-3z"/>
<path d="M81.3 139.4h2.6M177.1 125.6a6.3 6.3 0 0 1 8.5 .6 2.6 2.6 0 0 1-1.8 3.8 6.3 6.3 0 0 1-7.2-1.4 2.24 2.24 0 0 1 .5-3zM318.2 139.4h2.6M116.6 146.6a6.3 6.3 0 0 1 8.5 .6 2.6 2.6 0 0 1-1.8 3.8 6.3 6.3 0 0 1-7.2-1.4 2.24 2.24 0 0 1 .5-3zM182.8 143.8a6.3 6.3 0 0 1 8.5 .6 2.6 2.6 0 0 1-1.7 3.8 6.3 6.3 0 0 1-7.2-1.4 2.24 2.24 0 0 1 .4-3zM221 158.7a6.3 6.3 0 0 1 8.5 .5 2.6 2.6 0 0 1-1.8 3.9 6.3 6.3 0 0 1-7.2-1.4 2.24 2.24 0 0 1 .5-3zM116.7 172a6.3 6.3 0 0 1 8.5 .6 2.6 2.6 0 0 1-1.8 3.8 6.3 6.3 0 0 1-7.2-1.4 2.24 2.24 0 0 1 .5-3zM183.5 162.1a6.3 6.3 0 0 1 8.5 .6 2.6 2.6 0 0 1-1.7 3.8 6.3 6.3 0 0 1-7.2-1.4 2.24 2.24 0 0 1 .4-3zM292.9 163a6.3 6.3 0 0 1 8.5 .6 2.6 2.6 0 0 1-1.8 3.8 6.3 6.3 0 0 1-7.1-1.4 2.24 2.24 0 0 1 .4-3zM81.4 198.3h2.7M318.3 198.3h2.6M135.9 200.5a6.3 6.3 0 0 1 8.4 .6 2.6 2.6 0 0 1-1.7 3.8 6.3 6.3 0 0 1-7.2-1.4 2.24 2.24 0 0 1 .5-3z"/>
<path d="M169.5 200.7a6.3 6.3 0 0 1 8.5 .5 2.6 2.6 0 0 1-1.8 3.9 6.3 6.3 0 0 1-7.1-1.4 2.24 2.24 0 0 1 .4-3zM194.7 200.9a6.3 6.3 0 0 1 8.5 .6 2.6 2.6 0 0 1-1.7 3.8 6.3 6.3 0 0 1-7.2-1.4 2.24 2.24 0 0 1 .4-3zM215.2 200.9a6.3 6.3 0 0 1 8.5 .5 2.6 2.6 0 0 1-1.7 3.9 6.3 6.3 0 0 1-7.2-1.4 2.24 2.24 0 0 1 .4-3zM245.1 200.4a6.3 6.3 0 0 1 8.5 .5 2.6 2.6 0 0 1-1.8 3.9 6.3 6.3 0 0 1-7.2-1.4 2.24 2.24 0 0 1 .5-3zM268.7 200.4a6.3 6.3 0 0 1 8.4 .6 2.6 2.6 0 0 1-1.7 3.8 6.3 6.3 0 0 1-7.2-1.4 2.24 2.24 0 0 1 .5-3zM127.7 228.4h3.1M187.6 228.4h3.1M228.1 228.4h3.4M287.6 228.4h3.5M238.4 279.3h15M238.6 265.8h15.9M333.8 279.3h9.1"/>
<path d="M333.9 265.9h7.4"/>
<circle cx="129.1" cy="26.1" r="3.6"/>
<circle cx="189.1" cy="26.1" r="3.6"/>
<circle cx="229.7" cy="26.1" r="3.6"/>
<circle cx="289.7" cy="26.1" r="3.6"/>
<circle cx="82.8" cy="80.5" r="3.6"/>
<circle cx="319.7" cy="80.5" r="3.6"/>
<circle cx="82.8" cy="137.4" r="3.6"/>
<circle cx="319.7" cy="137.4" r="3.6"/>
<circle cx="82.8" cy="196.4" r="3.6"/>
<circle cx="319.7" cy="196.4" r="3.6"/>
<circle cx="129.5" cy="226.4" r="3.6"/>
<circle cx="189.4" cy="226.4" r="3.6"/>
<circle cx="230" cy="226.4" r="3.6"/>
<circle cx="289.6" cy="226.4" r="3.6"/>
</g>
<!-- layer: A-ANNO-GRID -->
<g fill="none" stroke="#000" stroke-width=".3">
<path d="M129.1 29.7v13.2M189 29.7v13.2M229.6 29.7v13.2M289.6 29.7v13.2M129.1 47.7v4.8M129.1 57.2v23.8M189 47.7v4.8M189 57.2v23.8M229.6 47.7v4.8M229.6 57.2v23.8M289.6 47.7v4.8M289.6 57.2v23.8"/>
<path d="M86.4 80.5h12.4M103.6 80.5h4.7M113.1 80.5h23.8M129.1 85.8v4.8M129.1 95.3v23.8M141.7 80.5h4.7M151.2 80.5h23.8M179.8 80.5h4.8M189 85.8v4.8M189 95.3v23.8M189.3 80.5h23.8M217.9 80.5h4.8"/>
<path d="M227.4 80.5h23.8M229.6 85.8v4.8M229.6 95.3v23.8M256 80.5h4.8M265.5 80.5h23.8M289.6 85.8v4.8M289.6 95.3v23.8M294.1 80.5h4.8M303.6 80.5h12.4M86.4 137.5h12.4M103.6 137.5h4.7M113.1 137.5h23.8"/>
<path d="M129.1 123.9v4.8M129.1 133.4v23.8M141.7 137.5h4.7M151.2 137.5h23.8M179.8 137.5h4.8M189 123.9v4.8M189 133.4v23.8M189.3 137.5h23.8M217.9 137.5h4.8M227.4 137.5h23.8M229.6 123.9v4.8M229.6 133.4v23.8"/>
<path d="M256 137.5h4.8M265.5 137.5h23.8M289.6 123.9v4.8M289.6 133.4v23.8M294.1 137.5h4.8M303.6 137.5h12.4M129.1 162v4.8M129.1 171.5v23.8M189 162v4.8M189 171.5v23.8M229.6 162v4.8M229.6 171.5v23.8"/>
<path d="M289.6 162v4.8M289.6 171.5v23.8M86.4 196.4h12.4M103.6 196.4h4.7M113.1 196.4h23.8M141.7 196.4h4.7M151.2 196.4h23.8M179.8 196.4h4.8M189.3 196.4h23.8M217.9 196.4h4.8M227.4 196.4h23.8M256 196.4h4.8"/>
<path d="M265.5 196.4h23.8M294.1 196.4h4.8M303.6 196.4h12.4M129.1 200.1v4.8M129.1 209.6v13.2M189 200.1v4.8M189 209.6v13.2M229.6 200.1v4.8M229.6 209.6v13.2M289.6 200.1v4.8M289.6 209.6v13.2"/>
</g>
<!-- layer: A-ANNO-SYMB -->
<g fill="none" stroke="#000" stroke-width=".3">
<path d="M216.4 27.6h1.3M216.4 27.6l4.7 4.8M217.7 27.6l.2-1.1 .8-1.3-2.3 2.4M217.7 27.6a3.4 3.4 0 0 0 3.4 3.3M221.1 24.3v-1.4l-4.7 4.7 4.7 4.8v-1.4v194M221.1 24.2a3.4 3.4 0 0 1 3.4 3.4 3.4 3.4 0 0 1-3.4 3.3M221.1 24.2a3.4 3.4 0 0 0-3.4 3.4 3.4 3.4 0 0 0 3.4 3.3M216.4 228.3l4.7 4.8v-1.4M216.4 228.3h1.3M217.7 228.3a3.4 3.4 0 0 0 3.4 3.4M218.7 226l-2.3 2.3M218.7 225.9l-.8 1.4-.2 1"/>
<path d="M221.1 225v-1.4l-4.7 4.7 4.7 4.8v-1.4M221.1 225a3.4 3.4 0 0 1 3.4 3.3 3.4 3.4 0 0 1-3.4 3.4M221.1 225a3.4 3.4 0 0 0-3.4 3.3 3.4 3.4 0 0 0 3.4 3.4"/>
</g>
<g fill="#000" stroke="#000" stroke-width=".3">
<path d="M218 29.3l.5 .4zM218.7 30l.4 .3zM219.7 30.9l1.4 .1zM218 230l.5 .4zM218.7 230.7l.4 .3zM219.7 231.7h1.4z"/>
<path d="M216.4 27.6l1.4 .5-.1-.5zM216.4 27.6l1.4 .5h-1z"/>
<path d="M216.8 27.2l.9 .4 .1-.4zM216.4 27.6l.4-.4 .9 .4z"/>
<path d="M216.8 28.1l1.1 .4-.1-.4zM216.8 28.1l1.1 .4h-.7z"/>
<path d="M217.2 26.8l.6 .4 .1-.4zM216.8 27.2l.4-.4 .6 .4z"/>
<path d="M217.2 28.5l.8 .4-.1-.4zM217.2 28.5l.8 .4h-.3z"/>
<path d="M217.7 26.3l.2 .5 .1-.5zM217.7 26.3l.2 .5h-.7z"/>
<path d="M217.7 28.9l.5 .4-.2-.4zM217.7 28.9l.5 .4z"/>
<path d="M218 29.3l.5 .4zM218.4 29.7l.3 .3z"/>
<path d="M218 26v.3l.2-.3zM217.7 26.3l.3-.3v.3z"/>
<path d="M218.4 25.6l-.2 .4zM218.4 25.6l-.4 .4z"/>
<path d="M219 30.3l.4 .2zM219 30.3l.4 .2z"/>
<path d="M219.3 30.5l.5 .2zM219.3 30.5l.5 .2z"/>
<path d="M219.7 30.9l1.4 .1zM219.7 31h1.4v1.4z"/>
<path d="M219.5 30.7l.7 .2zM219.5 30.7l.7 .2z"/>
<path d="M219.6 30.9h1.1zM219.6 30.9h1.1z"/>
<path d="M216.4 228.3l1.4 .5-.1-.5zM216.4 228.3l1.4 .5h-1z"/>
<path d="M216.8 227.9l.9 .4 .1-.4zM216.8 227.9l.9 .4h-1.3z"/>
<path d="M216.8 228.8l1.1 .4-.1-.4zM216.8 228.8l1.1 .4h-.7z"/>
<path d="M217.2 227.5l.6 .4 .1-.4zM217.2 227.5l.6 .4h-1z"/>
<path d="M217.2 229.2l.8 .4-.1-.4zM217.2 229.2l.8 .4h-.3z"/>
<path d="M217.7 227l.2 .5 .1-.5zM217.7 227l.2 .5h-.7z"/>
<path d="M217.7 229.6l.5 .4-.2-.4zM217.7 229.6l.5 .4z"/>
<path d="M218 230l.5 .4zM218.4 230.4l.3 .3z"/>
<path d="M218 226.7v.3l.2-.3zM218 226.7v.3h-.3z"/>
<path d="M218.4 226.3l-.2 .4zM218.4 226.3l-.4 .4z"/>
<path d="M219 231l.4 .3zM219 231l.4 .3z"/>
<path d="M219.3 231.3l.5 .1zM219.3 231.3l.5 .1z"/>
<path d="M219.7 231.7h1.4zM219.7 231.7h1.4v1.4z"/>
<path d="M219.5 231.4l.7 .2zM219.5 231.4l.7 .2z"/>
<path d="M219.6 231.6l1.1 .1zM219.6 231.6l1.1 .1z"/>
</g>
<!-- layer: S-GRID -->
<g fill="#fff" stroke="#fff" stroke-width=".3">
<path d="M219 24.9l4.5 5.8h-4.5zM219 24.9l4.5 5.8v-5.8z"/>
<path d="M219.1 225.3l4.6 5.8h-4.6zM219.1 225.3l4.6 5.8v-5.8z"/>
</g>
<path d="M219.8 26.8h.5l1 1.3 .9-1.3h.5l-1.2 1.6 1.2 1.5h-.5l-.9-1.2-.8 1.2h-.6l1.2-1.5zM219.9 227.2h.6l.9 1.3 .9-1.3h.6l-1.3 1.7 1.2 1.4h-.5l-.7-.9a.23 .23 0 0 0-.3-.2 .23 .23 0 0 0-.1 .3l-.6 .8h-.5l1.1-1.5z" fill="#000"/>
<!-- layer: Boundary -->
<path d="M9.1 4.8h405.3v285.7h-405.3zM9.1 260.6h405.3" fill="none" stroke="#000" stroke-width=".8"/>
<!-- layer: hatc h -->
<g fill="none" stroke="#000" stroke-width=".3">
<path d="M121.4 261.8v26.9M121.4 275.3h263.6M234 261.8v26.9M331.5 261.8v26.9M386.2 269h26.1M390.5 278.9h17.5"/>
<circle cx="399.3" cy="278.9" r="8.7"/>
</g>
<path d="M10.3 261.8h374.7v26.9h-374.7zM386.2 261.8h26.1v26.9h-26.1z" fill="none" stroke="#000" stroke-width=".59"/>
<text font-size="7.7" x="21.6" y="272.8">URBAN PARK PVT.LTD</text>
<g font-size="5.8">
<text x="386.8" y="267.8">SHEET NO.</text>
<text x="395.6" y="276.6">AR</text>
<text x="396.3" y="284.8">01</text>
</g>
<g font-size="5.7">
<text x="189.6" y="243.8">GROUND FLOOR PLAN</text>
<text x="181.4" y="250.7">FLOOR AREA: 1194.75 SQ.FT</text>
</g>
<g font-size="5">
<text x="219.8" y="26.8">X</text>
<text x="219.9" y="227.2">X</text>
</g>
<text font-size="4.9" x="333.4" y="284.4">1:75</text>
<g font-size="4.7">
<text x="127.3" y="27.1">A</text>
<text x="187.2" y="27.1">B</text>
<text x="227.8" y="27.1">C</text>
<text x="287.7" y="27.1">D</text>
<text x="81.3" y="81.5">3</text>
<text x="318.1" y="81.5">3</text>
<text x="81.3" y="138.4">2</text>
<text x="318.2" y="138.4">2</text>
<text x="81.4" y="197.4">1</text>
<text x="318.3" y="197.4">1</text>
<text x="127.7" y="227.4">A</text>
<text x="187.6" y="227.4">B</text>
<text x="228.1" y="227.4">C</text>
<text x="287.6" y="227.4">D</text>
</g>
<g font-size="4.6">
<text x="250.7" y="271.6">AR.APIL KC</text>
<text x="250.7" y="285.2">AR.SAMJHANA MAHARJAN</text>
</g>
<g font-size="4.5">
<text x="153.1" y="270.5">RESIDENCE DESIGN</text>
<text x="32.4" y="282.6">KATHMANDU, NEPAL</text>
<text x="145.2" y="283.3">ARCHITECTURAL DRAWING</text>
</g>
<g font-size="4.3">
<text x="204" y="35.6">40'-6&quot;</text>
<text x="153.5" y="41.7">14'-9&quot;</text>
<text x="206.4" y="41.7">10'</text>
<text x="254.1" y="41.7">14'-9&quot;</text>
<text x="119.2" y="47.8">1' 1' 1'</text>
<text x="153.5" y="47.8">13'-9&quot;</text>
<text x="187.3" y="47.8">1' 1'</text>
<text x="207.8" y="47.8">7'</text>
<text x="223.9" y="47.8">1' 1' 3'-3&quot;</text>
<text x="245.8" y="47.8">2'-6&quot;</text>
<text x="267.7" y="47.8">7'</text>
<text x="283.8" y="47.8">1' 1'</text>
<text x="104.5" y="86.3" transform="rotate(-90 104.5 86.3)">1' 1'</text>
<text x="303.6" y="95.9" transform="rotate(-90 303.6 95.9)">2'-6&quot; 1' 1'</text>
<text x="104.5" y="102.4" transform="rotate(-90 104.5 102.4)">7'</text>
<text x="151.3" y="103.8">PORCH</text>
<text x="234.7" y="107.5">LIVING ROOM</text>
<text x="98.4" y="111.9" transform="rotate(-90 98.4 111.9)">14'</text>
<text x="145.4" y="108.9">14'-9&quot; X 13'-3&quot;</text>
<text x="235.3" y="112.6">14'-7&quot; X 13'-6&quot;</text>
<text x="303.6" y="108.5" transform="rotate(-90 303.6 108.5)">5'</text>
<text x="309.7" y="111.9" transform="rotate(-90 309.7 111.9)">14'</text>
<text x="104.5" y="118.8" transform="rotate(-90 104.5 118.8)">1'</text>
<text x="104.5" y="128.8" transform="rotate(-90 104.5 128.8)">4'</text>
<text x="303.6" y="126.4" transform="rotate(-90 303.6 126.4)">2'-6&quot;</text>
<text x="303.6" y="132.9" transform="rotate(-90 303.6 132.9)">2'</text>
<text x="92.3" y="143.8" transform="rotate(-90 92.3 143.8)">29'-6&quot;</text>
<text x="303.6" y="139.1" transform="rotate(-90 303.6 139.1)">1'</text>
<text x="315.8" y="143.8" transform="rotate(-90 315.8 143.8)">29'-6&quot;</text>
<text x="241.3" y="149.2">KITCHEN/DINING</text>
<text x="145.8" y="151.7">BEDROOM</text>
<text x="245.1" y="154.3">14'-0&quot; X 14'-4&quot;</text>
<text x="303.6" y="151.9" transform="rotate(-90 303.6 151.9)">4'-1&quot;</text>
<text x="143.2" y="156.8">14'-0&quot; X 14'-0&quot;</text>
<text x="104.5" y="163" transform="rotate(-90 104.5 163)">2'-6&quot; 2'-6&quot; 1' 1'</text>
<text x="303.6" y="167.8" transform="rotate(-90 303.6 167.8)">5'</text>
<text x="98.4" y="172.5" transform="rotate(-90 98.4 172.5)">14'-6&quot;</text>
<text x="309.7" y="172.5" transform="rotate(-90 309.7 172.5)">14'-6&quot;</text>
<text x="104.5" y="175.6" transform="rotate(-90 104.5 175.6)">5'</text>
<text x="104.5" y="189.8" transform="rotate(-90 104.5 189.8)">2'</text>
<text x="303.6" y="189.5" transform="rotate(-90 303.6 189.5)">4'-5&quot;</text>
<text x="101.6" y="194.8" transform="rotate(-90 101.6 194.8)">1'-6&quot;</text>
<text x="303.6" y="198.1" transform="rotate(-90 303.6 198.1)">1'</text>
<text x="117.8" y="210.4">2'-6&quot; 1' 1' 2'-6&quot;</text>
<text x="152.8" y="210.4">5'-9&quot;</text>
<text x="169.6" y="210.4">2'-6&quot;</text>
<text x="181.4" y="210.4">2' 1'</text>
<text x="194.9" y="210.4">2'-6&quot; 2'-6&quot; 2'-6&quot;</text>
<text x="228" y="210.4">1'</text>
<text x="234.2" y="210.4">2'</text>
<text x="248.4" y="210.4">5'</text>
<text x="262.7" y="210.4">2'</text>
<text x="269.1" y="210.4">2'-6&quot; 2'-3&quot;1'</text>
<text x="153.5" y="216.5">14'-9&quot;</text>
<text x="194.3" y="216.3">9&quot;</text>
<text x="206.4" y="216.5">10'</text>
<text x="227.4" y="216.3">10&quot;</text>
<text x="254.1" y="216.5">14'-9&quot;</text>
<text x="201.5" y="222.5">43'</text>
</g>
<g font-size="4.2">
<text x="205.8" y="75">W5</text>
<text x="265.9" y="75.9">W3</text>
<text x="235.8" y="80.6">D2</text>
<text x="293.7" y="92.5">W2</text>
<text x="177.4" y="100.8">W3</text>
<text x="295" y="123">W2</text>
<text x="178.8" y="129">D1</text>
<text x="184.3" y="147.2">D2</text>
<text x="117" y="150.1">W2'</text>
<text x="185" y="165.5">D3</text>
<text x="222.4" y="162.1">D3</text>
<text x="293.4" y="166.5">W1'</text>
<text x="117.8" y="175.5">W1</text>
<text x="246.2" y="203.9">W1</text>
<text x="269.1" y="203.9">W2'</text>
<text x="136.7" y="204">W2</text>
<text x="170.4" y="204.2">W2</text>
<text x="195.6" y="204.4">W2</text>
<text x="216.1" y="204.3">W2</text>
</g>
<text font-size="3.1" x="333.4" y="270.8">March, 2021</text>
<g font-size="2.8">
<text x="113.1" y="111.7">UP</text>
<text x="218" y="125.8">UP</text>
<text x="195.6" y="183.8">W/C</text>
<text x="218.2" y="183.8">W/C</text>
<text x="184.6" y="190.5" transform="rotate(-90 184.6 190.5)">CLOSET</text>
<text x="191" y="187.2">5'-0&quot; X 9'-0&quot;</text>
<text x="213.6" y="187.2">4'-9&quot; X 9'-0&quot;</text>
<text x="238.6" y="265.2">ARCHITECT:</text>
<text x="333.9" y="265.3">DATE :</text>
<text x="238.4" y="278.7">DRAWN BY:</text>
<text x="333.8" y="278.7">SCALE :</text>
</g>
</svg>
